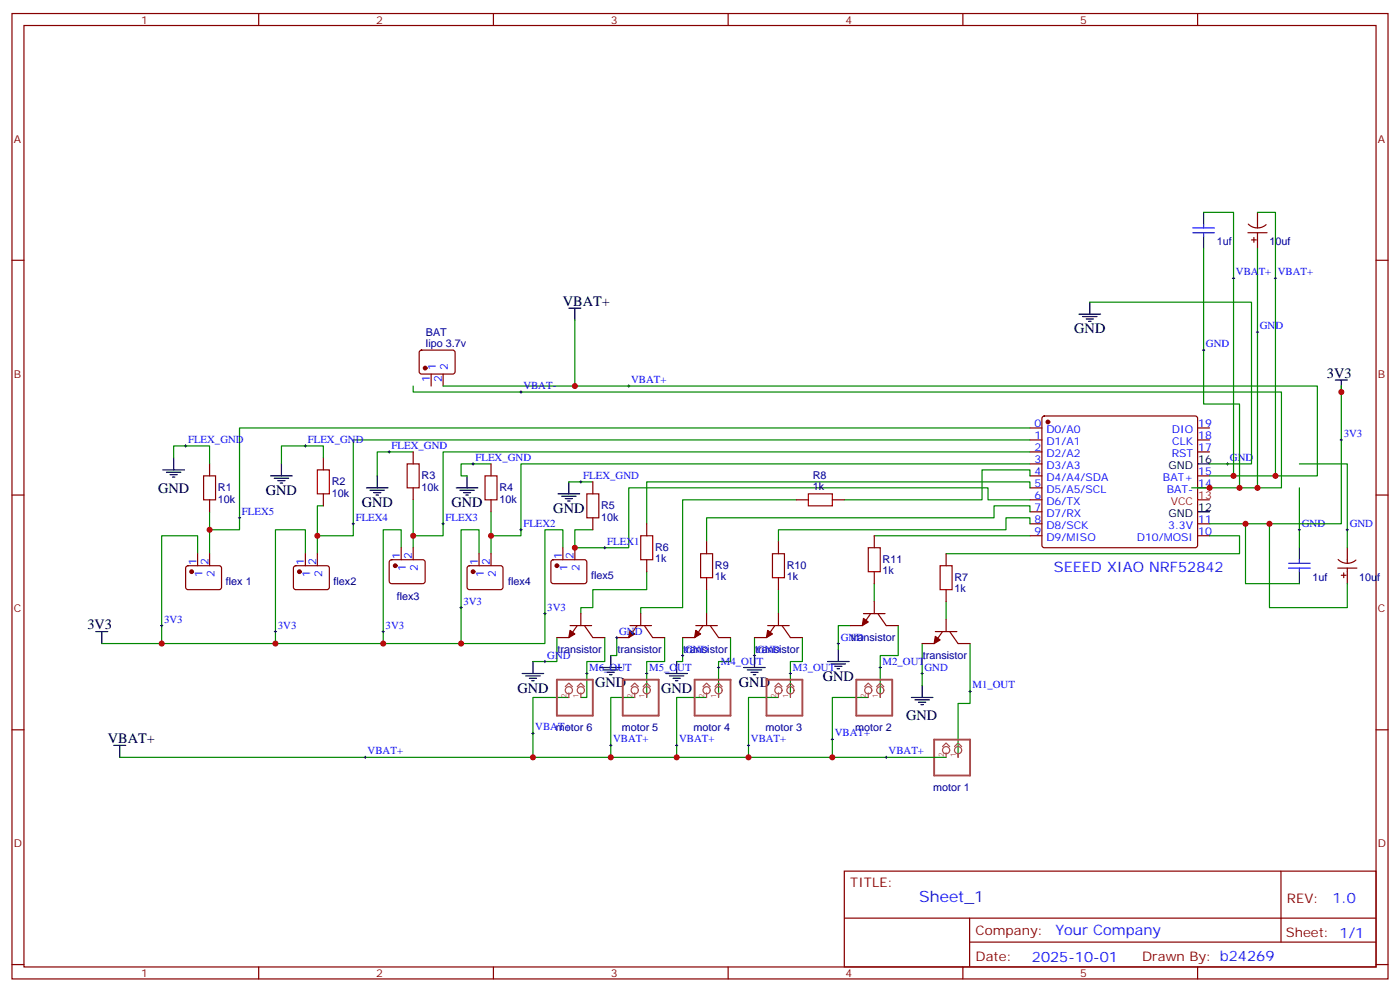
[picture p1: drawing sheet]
<svg xmlns="http://www.w3.org/2000/svg" width="412mm" height="292mm" viewBox="0 0 412 292" stroke-linecap="round" stroke-linejoin="round" font-family="sans-serif">
<g fill="none" stroke="#870000" stroke-width=".35">
<path d="M3.5 4h405.4v284.3h-405.4zM7.1 7.5h398.2v277.3h-398.2zM76.2 4v3.5M145.3 4v3.5M214.5 4v3.5M283.6 4v3.5M352.8 4v3.5M3.5 76.7h3.6M367.6 68.5h5.6M367.7 66a3.8 3.8 0 0 0 5.3 .2M368.7 70.7h1.4M369.4 70v1.4"/>
<path d="M370.4 62.5v4.6M370.4 68.5v4.6M405.3 76.7h3.6M123.7 103.3l.5-.2 9.4 .1 .5 .6-.1 5.9-.7 .5-9.4-.1-.4-.6v-5.7zM127 110.2v3.5M130.5 110.2v3.5M61.7 136.6v3.6M95.2 134.9v3.5M121.7 133.1v3.5M144.6 136.6v3.6M303.4 126h3.5M303.4 129.6h3.5"/>
<path d="M303.4 133.1h3.5M303.4 136.6h3.5M307.2 122.7l.4-.2h44.5l.5 .2 .2 .5v37.4l-.3 .5-.4 .2h-44.5l-.5-.2-.2-.5v-37.4zM352.8 126h3.5M352.8 129.6h3.5M352.8 133.1h3.5M3.5 145.8h3.6M61.7 147.2v3.5M95.2 145.5v3.5M121.7 143.7v3.5M144.6 147.2v3.5M174.6 141.9v3.6"/>
<path d="M174.6 152.5v3.5M190.5 154.3v3.5M208.1 159.6v3.5M229.3 159.6v3.5M234.6 147.2h3.5M245.2 147.2h3.5M257.5 157.8v3.5M303.4 140.2h3.5M303.4 143.7h3.5M303.4 147.2h3.5M303.4 150.7h3.5M303.4 154.3h3.5"/>
<path d="M303.4 157.8h3.5M352.8 140.2h3.5M352.8 143.7h3.5M352.8 154.3h3.5M352.8 157.8h3.5M405.3 145.8h3.6M54.9 166.8l.5-.2 9.4 .1 .5 .6-.1 5.9-.6 .5-9.5-.1-.4-.6v-5.7zM58.2 163.1v3.5M61.7 163.1v3.5M86.7 166.8l.4-.2 9.5 .1 .4 .6-.1 5.9-.6 .5-9.4-.1-.5-.6v-5.7zM90 163.1v3.5M93.5 163.1v3.5"/>
<path d="M114.9 165.1l.5-.2h9.4l.4 .7v5.9l-.7 .4-9.4-.1-.4-.6v-5.6zM118.2 161.3v3.6M121.7 161.3v3.6M137.8 166.8l.5-.2 9.4 .1 .5 .6-.1 5.9-.6 .5-9.5-.1-.4-.6v-5.7zM141.1 163.1v3.5M144.6 163.1v3.5M162.5 165.1l.5-.2h9.4l.5 .7-.1 5.9-.6 .4-9.5-.1-.4-.6v-5.6zM165.8 161.3v3.6M169.3 161.3v3.6M190.5 164.9v3.5M208.1 170.1v3.6M229.3 170.1v3.6"/>
<path d="M257.5 168.4v3.5M257.5 177.2v3.5M278.7 163.1v3.5M278.7 173.7v3.5M394.1 167.3h5.6M394.2 164.8a3.8 3.8 0 0 0 5.2 .1M395.1 169.4h1.4M395.8 168.7v1.4M396.9 161.3v4.6M396.9 167.3v4.6M167.9 184.3h6.4M170 184.3l-2.4 3.5h-3.6"/>
<path d="M171.1 180.7v3.6M172.2 184.3l2.4 3.5h3.6M185.6 184.3h6.3M187.7 184.3l-2.5 3.5h-3.5M188.7 180.7v3.6M189.8 184.3l2.5 3.5h3.5M205 184.3h6.3M207.1 184.3l-2.5 3.5h-3.5M208.1 180.7v3.6M209.2 184.3l2.5 3.5h3.5M226.1 184.3h6.4M228.2 184.3l-2.4 3.5h-3.6"/>
<path d="M229.3 180.7v3.6M230.4 184.3l2.4 3.5h3.6M254.4 180.7h6.3M256.5 180.7l-2.5 3.6h-3.5M258.6 180.7l2.5 3.6h3.5M275.5 186h6.4M277.6 186l-2.4 3.5h-3.6M278.7 182.5v3.5M279.8 186l2.4 3.5h3.6M3.5 214.9h3.6M405.3 214.9h3.6M248.7 256.6h156.6v28.2h-156.6z"/>
<path d="M377.3 256.6v20.9M248.7 270.4h156.5M285.6 277.5h119.6M285.6 270.4v14.1M3.5 284.1h3.6M76.2 284.8v3.5M145.3 284.8v3.5M214.5 284.8v3.5M283.6 284.8v3.5M352.8 284.8v3.5M405.3 284.1h3.6"/>
</g>
<g fill="none" stroke="#008700" stroke-width=".35">
<path d="M354.5 73.1v45.9h10.6v24.7M354.5 62.5h8.9v77.7M370.4 62.5h5.3v77.7M370.4 73.1v70.6M169.3 94.3v19.4M321 89h47.7v47.6h-12.4M121.7 113.7v1.8h255.8v28.2h-26.5M130.5 113.7h257.6v26.5h-31.8M395.1 113.7v40.6h-38.8M51.2 134.9v-3.6h10.5v5.3M95.2 134.9v-3.6h-12.3v5.3M121.7 133.1h-10.6v7.1"/>
<path d="M144.6 136.6h-8.8v3.6h1.8M303.4 126h-232.8v30h-8.9M303.4 129.6h-199.3v28.2h-10.6M303.4 133.1h-172.9v24.7h-8.8M303.4 136.6h-149.9v21.2h-8.9M382.8 136.6h14.1v24.7M61.7 150.7v12.4M95.2 149h-1.7v14.1M121.7 147.2v14.1M144.6 150.7v12.4M167.6 141.9h7M234.6 147.2h-33.5v31.8h-12.4v1.7"/>
<path d="M257.5 157.8h45.9M303.4 147.2h-12.4v-3.5h-105.8v17.6h-15.9v-5.3h5.3M303.4 150.7v-1.7h-10.6v3.5h-84.7v7.1M303.4 154.3v-1.8h-7.1v3.5h-67v3.6M303.4 143.7v-1.8h-112.9v12.4M303.4 140.2v-1.8h-14.1v8.8h-40.6M356.3 157.8h8.8v5.3h-86.4M366.9 154.3v17.6h15.9M373.9 154.3v24.7h23v-7.1M382.8 143.7v17.6M58.2 163.1v-5.3h-10.6v31.7h-17.6M90 163.1v-7.1h-8.9v33.5h-33.5"/>
<path d="M118.2 161.3v-5.3h-5.3v33.5h-31.8M141.1 163.1v-7.1h-5.3v33.5h-22.9M165.8 161.3v-5.3h-5.3v33.5h-24.7M190.5 168.4v5.3h-15.9v5.3h-3.5v1.7M208.1 173.7v7M229.3 173.7v7M257.5 171.9v5.3M278.7 177.2v5.3M164 187.8v7h-7M178.2 187.8v7h-5.3v10.6h-1.8M181.7 187.8v5.3h-1.8M195.8 187.8v7h-5.3v10.6"/>
<path d="M201.1 187.8v7h-1.8M215.2 187.8v7h-3.5v10.6M222.2 187.8v5.3M236.4 187.8v7h-3.6v10.6M250.5 184.3h-3.6v7M264.6 184.3v8.8h-5.3v12.3M271.6 189.5v12.4M285.8 189.5v17.7h-3.6v15.9M167.6 205.4h-10.6v17.7M187 205.4h-7.1v17.7M208.1 205.4h-8.8v17.7M229.3 205.4h-8.8v17.7"/>
<path d="M255.8 205.4h-10.6v17.7M35.3 223.1h243.4"/>
</g>
<g fill="none" stroke="#000" stroke-width=".35">
<path d="M354.5 62.5v3.6M354.5 69.6v3.5M167.6 90.8h3.5M169.3 90.8v3.5M317.9 92.5h6.3M318.9 93.2h4.2M320 93.9h2.1M320.7 94.7h.7M321 89v3.5M393.3 111.9h3.6M395.1 111.9v3.6M48 138.4h6.3"/>
<path d="M49 139.1h4.3M50.1 139.8h2.1M51.2 134.9v3.5M82.9 136.6v3.6M352.8 136.6h3.5M50.8 140.5h.7M79.7 140.2h6.4M80.8 140.9h4.2M81.8 141.6h2.2M82.5 142.3h.8M107.9 143.7h6.4M109 144.4h4.2"/>
<path d="M110.1 145.1h2.1M110.8 145.8h.7M111.1 140.2v3.5M134.4 143.7h6.4M135.5 144.4h4.2M136.5 145.1h2.1M137.2 145.8h.7M137.6 140.2v3.5M164.4 145.5h6.3M165.5 146.2h4.2M166.5 146.9h2.1M167.2 147.6h.7"/>
<path d="M167.6 141.9v3.6M352.8 150.7h3.5M382.8 161.3v3.6M382.8 168.4v3.5M28.2 186h3.5M30 186v3.5M153.8 198.4h6.4M154.9 199.1h4.2M155.9 199.8h2.1M157 194.8v3.6M176.7 196.6h6.4M177.8 197.3h4.2"/>
<path d="M178.9 198h2.1M179.6 198.7h.7M179.9 193.1v3.5M196.1 198.4h6.4M197.2 199.1h4.2M198.3 199.8h2.1M199.3 194.8v3.6M219.1 196.6h6.3M220.1 197.3h4.3M221.2 198h2.1M221.9 198.7h.7M222.2 193.1v3.5"/>
<path d="M243.8 194.8h6.3M244.8 195.5h4.3M245.9 196.3h2.1M246.6 197h.7M246.9 191.3v3.5M33.5 219.5h3.5M35.3 219.5v3.6M156.6 200.5h.7M199 200.5h.7M268.5 205.4h6.3M269.5 206.1h4.3M270.6 206.8h2.1"/>
<path d="M271.3 207.5h.7M271.6 201.9v3.5"/>
</g>
<path d="M164 200.2h10.6v10.6h-10.6zM183.4 200.2h10.6v10.6h-10.6zM204.6 200.2h10.6v10.6h-10.6zM225.8 200.2h10.6v10.6h-10.6zM252.2 200.2h10.6v10.6h-10.6zM275.2 217.8h10.6v10.6h-10.6z" fill="none" stroke="#a64a4a" stroke-width=".56"/>
<g fill="none" stroke="#a64a4a" stroke-width=".35">
<path d="M166.5 202.2l1.1-1 1 1M167.6 204.1v1.3M170 202.2l1.1-1 1.1 1M171.1 204.1v1.3M185.9 202.2l1.1-1 1 1M187 204.1v1.3M189.4 202.2l1.1-1 1.1 1M190.5 204.1v1.3M207.1 202.2l1-1 1.1 1M208.1 204.1v1.3M210.6 202.2l1.1-1 1 1M211.7 204.1v1.3"/>
<path d="M228.2 202.2l1.1-1 1.1 1M229.3 204.1v1.3M231.8 202.2l1-1 1.1 1M232.8 204.1v1.3M254.7 202.2l1.1-1 1 1M255.8 204.1v1.3M258.2 202.2l1.1-1 1 1M259.3 204.1v1.3M277.6 219.9l1.1-1.1 1.1 1.1M281.2 219.9l1-1.1 1.1 1.1M278.7 221.7v1.4M282.2 221.7v1.4"/>
<circle cx="167.6" cy="203.3" r="1.06"/>
<circle cx="171.1" cy="203.3" r="1.06"/>
<circle cx="187" cy="203.3" r="1.06"/>
<circle cx="190.5" cy="203.3" r="1.06"/>
<circle cx="208.1" cy="203.3" r="1.06"/>
<circle cx="211.7" cy="203.3" r="1.06"/>
<circle cx="229.3" cy="203.3" r="1.06"/>
<circle cx="232.8" cy="203.3" r="1.06"/>
<circle cx="255.8" cy="203.3" r="1.06"/>
<circle cx="259.3" cy="203.3" r="1.06"/>
<circle cx="278.7" cy="220.9" r="1.06"/>
<circle cx="282.2" cy="220.9" r="1.06"/>
</g>
<g fill="#870000" stroke="#870000" stroke-width=".35">
<path d="M167.9 185.7l1.4 1-1.7 1.1z"/>
<path d="M185.6 185.7l1.4 1-1.8 1.1z"/>
<path d="M205 185.7l1.4 1-1.8 1.1z"/>
<path d="M226.1 185.7l1.4 1-1.7 1.1z"/>
<path d="M254.4 182.1l1.4 1.1-1.8 1.1z"/>
<path d="M275.5 187.4l1.4 1.1-1.7 1z"/>
<circle cx="125.2" cy="108.4" r=".53"/>
<circle cx="164" cy="166.6" r=".53"/>
<circle cx="139.3" cy="168.4" r=".53"/>
<circle cx="116.4" cy="166.6" r=".53"/>
<circle cx="88.2" cy="168.4" r=".53"/>
<circle cx="56.4" cy="168.4" r=".53"/>
<circle cx="308.7" cy="124.3" r=".53"/>
</g>
<path d="M352.8 147.2h3.5" fill="none" stroke="#f00" stroke-width=".35"/>
<g fill="none" stroke="#000" stroke-width=".29">
<path d="M363 82h.7M363.4 81.6v.7M370.1 97.8h.7M370.4 97.5v.7M375.4 82h.7M375.7 81.6v.7M153.1 115.5h.7M153.5 115.1v.7M184.9 113.7h.7M185.2 113.3v.8M354.2 103.1h.7M354.5 102.8v.7"/>
<path d="M54.3 131.3h.7M54.7 131v.7M89.6 131.3h.7M90 131v.7M114.3 133.1h.7M114.7 132.8v.7M139 136.6h.7M139.3 136.3v.7M361.2 136.6h.7M361.6 136.3v.7M394.8 129.6h.7M395.1 129.2v.7"/>
<path d="M70.2 152.5h.7M70.6 152.2v.7M103.7 154.3h.7M104.1 153.9v.7M130.2 154.3h.7M130.5 153.9v.7M153.1 156h.7M153.5 155.7v.7M170.7 141.9h.7M171.1 141.6v.7M382.4 156h.7M382.8 155.7v.7"/>
<path d="M396.5 156h.7M396.9 155.7v.7M135.5 179h.7M135.8 178.6v.7M177.8 161.3h.7M178.2 161v.7M47.3 184.3h.7M47.6 183.9v.7M80.8 186h.7M81.1 185.7v.7M112.5 186h.7M112.9 185.7v.7"/>
<path d="M160.2 194.8h.7M160.2 180.7h.7M160.5 180.4v.7M160.5 194.5v.7M172.5 198.4h.7M172.9 198v.7M181.3 187.8h.7M181.7 187.4v.7M190.1 198.4h.8M190.5 198v.7M200.7 193.1h.7M201.1 192.7v.7"/>
<path d="M211.3 196.6h.7M211.7 196.3v.7M221.9 193.1h.7M222.2 192.7v.7M232.5 198.4h.7M232.8 198v.7M246.6 189.5h.7M246.9 189.2v.7M258.9 196.6h.7M259.3 196.3v.7M271.3 198.4h.7M271.6 198v.7"/>
<path d="M156.6 216h.7M157 215.7v.7M179.6 219.5h.7M179.9 219.2v.7M199 219.5h.7M199.3 219.2v.7M220.1 219.5h.7M220.5 219.2v.7M244.8 217.8h.7M245.2 217.4v.7M285.4 203.7h.7M285.8 203.3v.7"/>
<path d="M107.2 223.1h.7M107.6 222.7v.7M260.7 223.1h.7M261.1 222.7v.7"/>
</g>
<path d="M351.4 67.1h6.3M351.4 68.5h6.3M354.5 66.1v1M354.5 68.5v1.1M379.6 165.9h6.3M379.6 167.3h6.3M382.8 164.9v1M382.8 167.3v1.1" fill="none" stroke="#00f" stroke-width=".35"/>
<path d="M93.5 138.4h3.5v7.1h-3.5zM119.9 136.6h3.6v7.1h-3.6zM60 140.2h3.5v7h-3.5zM142.9 140.2h3.5v7h-3.5zM172.9 145.5h3.5v7h-3.5zM188.7 157.8h3.6v7.1h-3.6zM238.1 145.5h7.1v3.5h-7.1zM206.4 163.1h3.5v7h-3.5zM227.5 163.1h3.6v7h-3.6zM255.8 161.3h3.5v7.1h-3.5zM276.9 166.6h3.6v7.1h-3.6z" fill="none" stroke="#a10000" stroke-width=".35"/>
<g fill="#c00">
<circle cx="135.8" cy="189.5" r=".88"/>
<circle cx="112.9" cy="189.5" r=".88"/>
<circle cx="81.1" cy="189.5" r=".88"/>
<circle cx="47.6" cy="189.5" r=".88"/>
<circle cx="61.7" cy="156" r=".88"/>
<circle cx="93.5" cy="157.8" r=".88"/>
<circle cx="121.7" cy="157.8" r=".88"/>
<circle cx="144.6" cy="157.8" r=".88"/>
<circle cx="157" cy="223.1" r=".88"/>
<circle cx="179.9" cy="223.1" r=".88"/>
<circle cx="199.3" cy="223.1" r=".88"/>
<circle cx="220.5" cy="223.1" r=".88"/>
<circle cx="245.2" cy="223.1" r=".88"/>
<circle cx="365.1" cy="143.7" r=".88"/>
<circle cx="370.4" cy="143.7" r=".88"/>
<circle cx="395.1" cy="115.5" r=".88"/>
<circle cx="366.9" cy="154.3" r=".88"/>
<circle cx="373.9" cy="154.3" r=".88"/>
<circle cx="363.4" cy="140.2" r=".88"/>
<circle cx="375.7" cy="140.2" r=".88"/>
<circle cx="169.3" cy="113.7" r=".88"/>
<circle cx="169.3" cy="161.3" r=".88"/>
<circle cx="356.3" cy="143.7" r=".88"/>
</g>
<text font-size="4.6" fill="#00f" x="270.8" y="265.6">Sheet_1</text>
<g font-size="4.2">
<text x="165.8" y="90.1">VBAT+</text>
<text x="316.4" y="98.2">GND</text>
<text x="390.9" y="111.2">3V3</text>
<text x="46.6" y="145.2">GND</text>
<text x="78.3" y="145.8">GND</text>
<text x="106.5" y="149.3">GND</text>
<text x="133" y="149.3">GND</text>
<text x="163" y="151.1">GND</text>
<text x="25.8" y="185.3">3V3</text>
<text x="175.3" y="202.2">GND</text>
<text x="217.7" y="202.2">GND</text>
<text x="242.4" y="200.5">GND</text>
<text x="152.4" y="204">GND</text>
<text x="194.7" y="204">GND</text>
<text x="266.9" y="212.2">GND</text>
<text x="31.7" y="218.8">VBAT+</text>
</g>
<g font-size="4.2" fill="#00f">
<text x="310.4" y="168.4">SEEED XIAO NRF52842</text>
<text x="392.5" y="265.8">1.0</text>
<text x="310.9" y="275.4">Your Company</text>
<text x="304" y="283.2">2025-10-01</text>
</g>
<g font-size="3.9" fill="#800">
<text x="250.5" y="261.2">TITLE:</text>
<text x="379.1" y="265.8">REV:</text>
<text x="287.4" y="275.4">Company:</text>
<text x="378.7" y="276">Sheet: 1/1</text>
<text x="287.4" y="283">Date:</text>
<text x="336.4" y="283.1">Drawn By: b24269</text>
</g>
<g font-size="3.2" fill="#800">
<text x="41.6" y="7">1</text>
<text x="110.8" y="7">2</text>
<text x="179.9" y="7">3</text>
<text x="249.1" y="7">4</text>
<text x="318.2" y="7">5</text>
<text x="4.1" y="42.1">A</text>
<text x="405.9" y="42.1">A</text>
<text x="4.1" y="111.2">B</text>
<text x="405.9" y="111.2">B</text>
<text x="4.1" y="180.4">C</text>
<text x="405.9" y="180.4">C</text>
<text x="4.1" y="249.5">D</text>
<text x="405.9" y="249.5">D</text>
<text x="41.6" y="287.8">1</text>
<text x="110.8" y="287.8">2</text>
<text x="179.9" y="287.8">3</text>
<text x="249.1" y="287.8">4</text>
<text x="318.2" y="287.8">5</text>
</g>
<g font-size="3.2" fill="#000080">
<text x="358.4" y="72.2">1uf</text>
<text x="373.9" y="72.2">10uf</text>
<text x="125.5" y="98.9">BAT</text>
<text x="125.5" y="102.1">lipo 3.7v</text>
<text x="97.7" y="143">R2</text>
<text x="124.2" y="141.2">R3</text>
<text x="239.4" y="141.1">R8</text>
<text x="64.2" y="148">10k</text>
<text x="64.2" y="144.7">R1</text>
<text x="97.7" y="146.3">10k</text>
<text x="124.2" y="144.5">10k</text>
<text x="147.1" y="148">10k</text>
<text x="147.1" y="144.7">R4</text>
<text x="239.4" y="144.4">1k</text>
<text x="177.1" y="153.3">10k</text>
<text x="177.1" y="150">R5</text>
<text x="193" y="165.7">1k</text>
<text x="193" y="162.4">R6</text>
<text x="210.6" y="167.7">R9</text>
<text x="231.8" y="167.7">R10</text>
<text x="260" y="165.9">R11</text>
<text x="66.5" y="172.3">flex 1</text>
<text x="98.3" y="172.3">flex2</text>
<text x="149.7" y="172.3">flex4</text>
<text x="174.1" y="170.5">flex5</text>
<text x="210.6" y="171">1k</text>
<text x="231.8" y="171">1k</text>
<text x="260" y="169.2">1k</text>
<text x="281.2" y="171.2">R7</text>
<text x="386.6" y="171">1uf</text>
<text x="400.4" y="171">10uf</text>
<text x="116.9" y="176.6">flex3</text>
<text x="281.2" y="174.5">1k</text>
<text x="250.7" y="188.8">transistor</text>
<text x="164.2" y="192.4">transistor</text>
<text x="181.9" y="192.4">transistor</text>
<text x="201.3" y="192.4">transistor</text>
<text x="222.5" y="192.4">transistor</text>
<text x="271.8" y="194.1">transistor</text>
<text x="163.7" y="215.3">motor 6</text>
<text x="183.2" y="215.3">motor 5</text>
<text x="204.3" y="215.3">motor 4</text>
<text x="225.5" y="215.3">motor 3</text>
<text x="251.9" y="215.3">motor 2</text>
<text x="274.9" y="232.9">motor 1</text>
</g>
<g font-size="3.2" fill="#00f">
<text x="364.1" y="81.1">VBAT+</text>
<text x="376.4" y="81.1">VBAT+</text>
<text x="371.1" y="96.9">GND</text>
<text x="355.2" y="102.2">GND</text>
<text x="126.6" y="112.4" transform="rotate(-90 126.6 112.4)">1</text>
<text x="128.4" y="108.9" transform="rotate(-90 128.4 108.9)">1</text>
<text x="130.2" y="112.4" transform="rotate(-90 130.2 112.4)">2</text>
<text x="131.9" y="108.9" transform="rotate(-90 131.9 108.9)">2</text>
<text x="185.9" y="112.8">VBAT+</text>
<text x="154.2" y="114.6">VBAT-</text>
<text x="304.7" y="125.7">0</text>
<text x="353" y="125.7">19</text>
<text x="55.4" y="130.5">FLEX_GND</text>
<text x="90.7" y="130.5">FLEX_GND</text>
<text x="304.7" y="129.2">1</text>
<text x="308.2" y="127.5">D0/A0</text>
<text x="308.2" y="131">D1/A1</text>
<text x="345.2" y="127.5">DIO</text>
<text x="345.3" y="131">CLK</text>
<text x="353" y="129.2">18</text>
<text x="395.8" y="128.7">3V3</text>
<text x="115.4" y="132.2">FLEX_GND</text>
<text x="140.1" y="135.7">FLEX_GND</text>
<text x="304.7" y="132.8">2</text>
<text x="304.7" y="136.3">3</text>
<text x="308.2" y="134.5">D2/A2</text>
<text x="345.1" y="134.5">RST</text>
<text x="353" y="132.8">17</text>
<text x="362.3" y="135.7">GND</text>
<text x="171.8" y="141">FLEX_GND</text>
<text x="304.7" y="139.8">4</text>
<text x="304.7" y="143.3">5</text>
<text x="308.2" y="138">D3/A3</text>
<text x="308.2" y="141.6">D4/A4/SDA</text>
<text x="342.6" y="141.6">BAT+</text>
<text x="353" y="143.3">14</text>
<text x="353" y="139.8">15</text>
<text x="304.7" y="146.9">6</text>
<text x="308.2" y="145.1">D5/A5/SCL</text>
<text x="308.2" y="148.6">D6/TX</text>
<text x="343.7" y="145.1">BAT-</text>
<text x="71.3" y="151.6">FLEX5</text>
<text x="104.8" y="153.4">FLEX4</text>
<text x="131.2" y="153.4">FLEX3</text>
<text x="154.2" y="155.2">FLEX2</text>
<text x="304.7" y="150.4">7</text>
<text x="304.7" y="153.9">8</text>
<text x="308.2" y="152.2">D7/RX</text>
<text x="308.2" y="155.7">D8/SCK</text>
<text x="344.1" y="155.7">3.3V</text>
<text x="353" y="153.9">11</text>
<text x="383.5" y="155.2">GND</text>
<text x="397.6" y="155.2">GND</text>
<text x="178.9" y="160.4">FLEX1</text>
<text x="304.7" y="157.4">9</text>
<text x="308.2" y="159.2">D9/MISO</text>
<text x="334.9" y="159.2">D10/MOSI</text>
<text x="353" y="157.4">10</text>
<text x="57.9" y="166.4" transform="rotate(-90 57.9 166.4)">1</text>
<text x="61.4" y="166.4" transform="rotate(-90 61.4 166.4)">2</text>
<text x="89.6" y="166.4" transform="rotate(-90 89.6 166.4)">1</text>
<text x="93.1" y="166.4" transform="rotate(-90 93.1 166.4)">2</text>
<text x="117.8" y="164.7" transform="rotate(-90 117.8 164.7)">1</text>
<text x="121.4" y="164.7" transform="rotate(-90 121.4 164.7)">2</text>
<text x="140.8" y="166.4" transform="rotate(-90 140.8 166.4)">1</text>
<text x="144.3" y="166.4" transform="rotate(-90 144.3 166.4)">2</text>
<text x="165.5" y="164.7" transform="rotate(-90 165.5 164.7)">1</text>
<text x="169" y="164.7" transform="rotate(-90 169 164.7)">2</text>
<text x="59.6" y="169.9" transform="rotate(-90 59.6 169.9)">1</text>
<text x="63.1" y="169.9" transform="rotate(-90 63.1 169.9)">2</text>
<text x="91.4" y="169.9" transform="rotate(-90 91.4 169.9)">1</text>
<text x="94.9" y="169.9" transform="rotate(-90 94.9 169.9)">2</text>
<text x="119.6" y="168.2" transform="rotate(-90 119.6 168.2)">1</text>
<text x="123.1" y="168.2" transform="rotate(-90 123.1 168.2)">2</text>
<text x="142.5" y="169.9" transform="rotate(-90 142.5 169.9)">1</text>
<text x="146" y="169.9" transform="rotate(-90 146 169.9)">2</text>
<text x="167.2" y="168.2" transform="rotate(-90 167.2 168.2)">1</text>
<text x="170.7" y="168.2" transform="rotate(-90 170.7 168.2)">2</text>
<text x="136.5" y="178.1">3V3</text>
<text x="161.2" y="179.8">3V3</text>
<text x="48.3" y="183.4">3V3</text>
<text x="81.8" y="185.1">3V3</text>
<text x="113.6" y="185.1">3V3</text>
<text x="182.4" y="186.9">GND</text>
<text x="247.6" y="188.7">GND</text>
<text x="161.2" y="194">GND</text>
<text x="173.6" y="197.5">M6_OUT</text>
<text x="191.2" y="197.5">M5_OUT</text>
<text x="201.8" y="192.2">GND</text>
<text x="212.4" y="195.7">M4_OUT</text>
<text x="223" y="192.2">GND</text>
<text x="233.5" y="197.5">M3_OUT</text>
<text x="260" y="195.7">M2_OUT</text>
<text x="272.3" y="197.5">GND</text>
<text x="286.5" y="202.8">M1_OUT</text>
<text x="157.7" y="215.1">VBAT+</text>
<text x="180.6" y="218.7">VBAT+</text>
<text x="200" y="218.7">VBAT+</text>
<text x="221.2" y="218.7">VBAT+</text>
<text x="245.9" y="216.9">VBAT+</text>
<text x="108.3" y="222.2">VBAT+</text>
<text x="261.8" y="222.2">VBAT+</text>
</g>
<g font-size="3.2">
<text x="353" y="136.3">16</text>
<text x="344.2" y="138">GND</text>
<text x="344.2" y="152.2">GND</text>
<text x="353" y="150.4">12</text>
</g>
<g font-size="3.2" fill="#f00">
<text x="344.9" y="148.6">VCC</text>
<text x="353" y="146.9">13</text>
</g>
<g font-size="2.1" fill="#a54b4b">
<text x="166.9" y="205.4" transform="rotate(-90 166.9 205.4)">2</text>
<text x="170.4" y="205.4" transform="rotate(-90 170.4 205.4)">1</text>
<text x="186.3" y="205.4" transform="rotate(-90 186.3 205.4)">2</text>
<text x="189.8" y="205.4" transform="rotate(-90 189.8 205.4)">1</text>
<text x="207.4" y="205.4" transform="rotate(-90 207.4 205.4)">2</text>
<text x="211" y="205.4" transform="rotate(-90 211 205.4)">1</text>
<text x="228.6" y="205.4" transform="rotate(-90 228.6 205.4)">2</text>
<text x="232.1" y="205.4" transform="rotate(-90 232.1 205.4)">1</text>
<text x="255.1" y="205.4" transform="rotate(-90 255.1 205.4)">2</text>
<text x="258.6" y="205.4" transform="rotate(-90 258.6 205.4)">1</text>
<text x="278" y="223.1" transform="rotate(-90 278 223.1)">2</text>
<text x="281.5" y="223.1" transform="rotate(-90 281.5 223.1)">1</text>
</g>
</svg>
